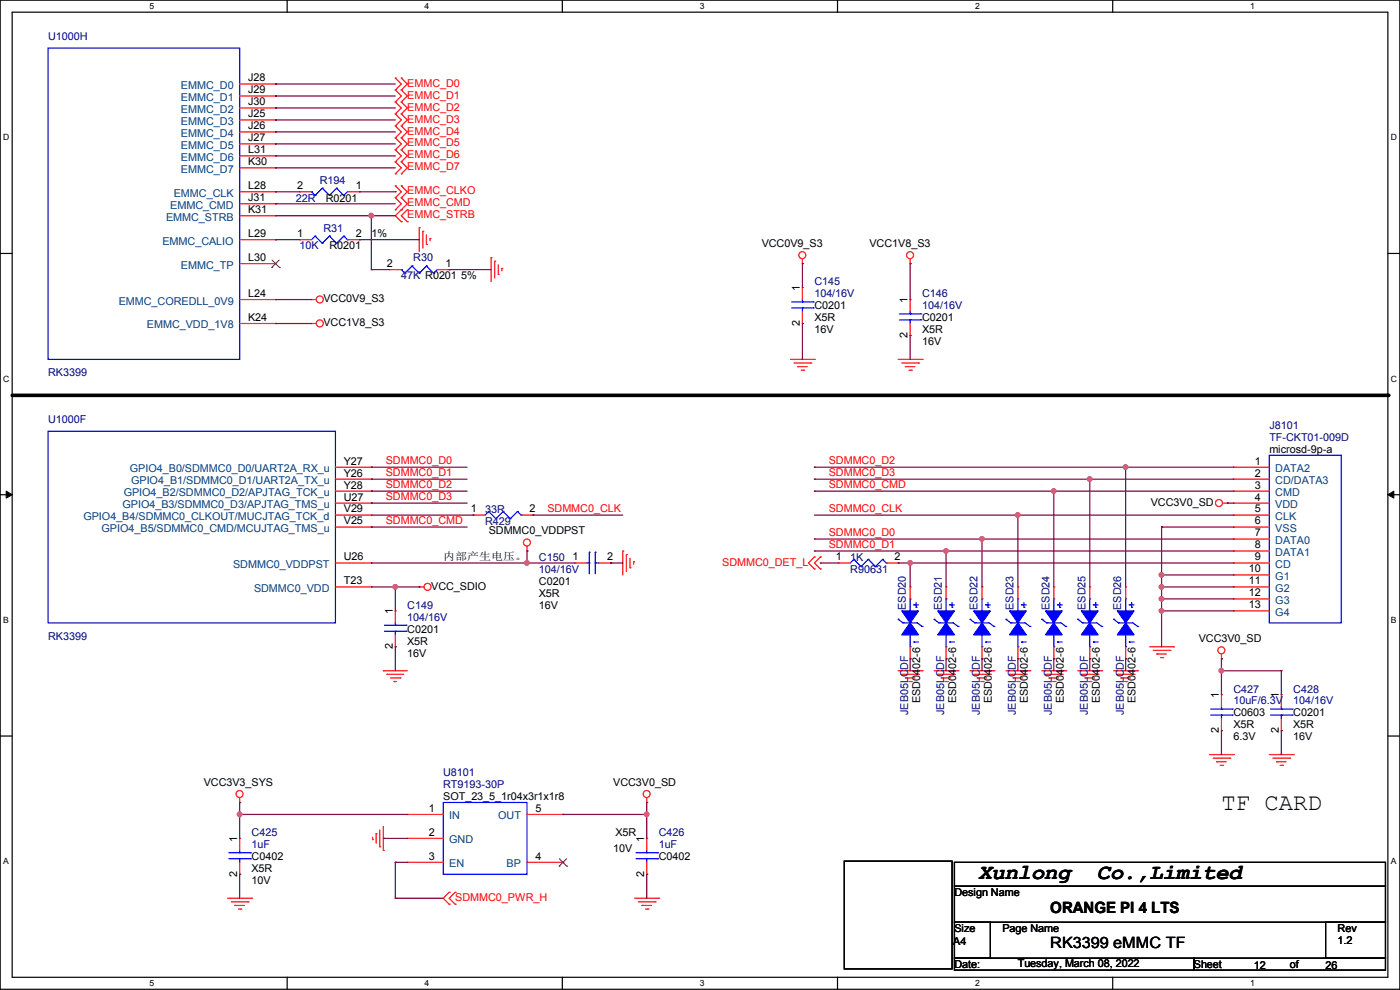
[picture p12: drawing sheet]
<svg xmlns="http://www.w3.org/2000/svg" width="297mm" height="210mm" viewBox="0 0 297 210" stroke-linecap="round" stroke-linejoin="round" font-family="sans-serif">
<g fill="none" stroke="#000" stroke-width=".25">
<path d="M0 0h297v209.8h-297zM2.6 2.6h291.8v204.7h-291.8zM60.9 0v2.6M119.3 0v2.6M177.7 0v2.6M236.1 0v2.6M0 53.8h2.6M294.4 53.8h2.6M0 104.9h2.6M294.4 104.9h2.6M0 156.1h2.6M294.4 156.1h2.6"/>
<path d="M179.1 182.7h22.9v22.8h-22.9zM202.5 182.9h91.4v5.1h-91.4zM202.5 188h91.4v7.6h-91.4zM202.5 195.6h7.6v7.6h-7.6zM281.2 195.6h12.7v7.6h-12.7zM60.9 207.3v2.5M119.3 207.3v2.5M177.7 207.3v2.5M202.5 203.2h50.8v2.6h-50.8zM236.1 207.3v2.5M253.3 203.2h40.6v2.6h-40.6z"/>
</g>
<path d="M1.3 104.2l1.3 .7-1.3 .8zM294.4 104.9l1.3-.7v1.5z" fill="#000"/>
<path d="M1.3 104.2l1.3 .7-1.3 .8zM294.4 104.9l1.3-.7v1.5z" fill="none" stroke="#000" stroke-width=".21"/>
<path d="M2.6 83.9h291.8" fill="none" stroke="#000" stroke-width=".76"/>
<circle cx="294.4" cy="83.9" r=".38" fill="#000"/>
<g fill="none" stroke="#f00" stroke-width=".25">
<path d="M83.9 19.1h.1M83.9 16.6h.1M83.9 16.6l1.2 1.2-1.2 1.3M83.9 19.1l1.2 1.3-1.2 1.2M85.1 19.1h.1M85.1 16.6h.1M85.1 16.6l1.3 1.2-1.3 1.3M85.1 19.1l1.3 1.3-1.3 1.2M83.9 39.4h.1M83.9 21.6h.1M83.9 24.2h.1M83.9 26.7h.1"/>
<path d="M83.9 29.3h.1M83.9 31.8h.1M83.9 34.3h.1M83.9 36.9h.1M83.9 39.4l1.2 1.3-1.2 1.3M83.9 21.6l1.2 1.3-1.2 1.3M83.9 24.2l1.2 1.2-1.2 1.3M83.9 26.7l1.2 1.3-1.2 1.3M83.9 29.3l1.2 1.2-1.2 1.3M83.9 31.8l1.2 1.3-1.2 1.2M83.9 34.3l1.2 1.3-1.2 1.3M85.1 39.4h.1"/>
<path d="M85.1 21.6h.1M85.1 24.2h.1M85.1 26.7h.1M85.1 29.3h.1M85.1 31.8h.1M85.1 34.3h.1M85.1 36.9h.1M85.1 39.4l1.3 1.3-1.3 1.3M85.1 21.6l1.3 1.3-1.3 1.3M85.1 24.2l1.3 1.2-1.3 1.3M85.1 26.7l1.3 1.3-1.3 1.3M85.1 29.3l1.3 1.2-1.3 1.3"/>
<path d="M85.1 31.8l1.3 1.3-1.3 1.2M85.1 34.3l1.3 1.3-1.3 1.3M83.9 44.5h.1M83.9 42h.1M83.9 42l1.2 1.2-1.2 1.3M85.1 44.5h.1M85.1 42h.1M85.1 47h.1M85.1 42l1.3 1.2-2.5 2.6 1.2 1.2M86.4 47h.1M86.4 44.5h.1M86.4 44.5l-1.3 1.3 1.3 1.2"/>
<path d="M88.9 48.3h.1M88.9 48.3v5.1M89.7 49.1h.1M89.7 49.1v3.5M90.5 51.9h.1M90.5 49.8v2.1M91.2 50.6h.1M91.2 50.6v.5M104.2 54.7h.1M104.2 54.7v5M104.9 55.4h.1M104.9 55.4v3.6"/>
<path d="M105.7 58.2h.1M105.7 56.2v2M106.5 56.9h.1M106.5 56.9v.5M170.2 55.9h.1M170.2 54.9v1M193.1 55.9h.1M193.1 54.9v1M66.1 68.6h.1M66.1 63.5h.1M66.1 68.6h1M66.1 63.5h1"/>
<path d="M167.7 76.2h5.1M168.4 77h3.6M169.2 77.8h.1M169.2 77.8h2M170 78.5h.5M170.5 78.5h.1M172 77h.1M172.8 76.2h.1M190.5 76.2h5.1M191.3 77h3.6M192.1 77.8h.1M192.1 77.8h2"/>
<path d="M192.8 78.5h.5M193.3 78.5h.1M194.9 77h.1M195.6 76.2h.1M111.8 116.9h.1M111.8 115.9v1M132.1 116.9h.1M132.1 116.9v5.1M132.9 117.6h.1M132.9 117.6v3.6M133.6 118.4v2M134.4 119.2h.1"/>
<path d="M134.4 119.2v.5M172.8 118.2h.1M172.8 118.2l-1.3 1.2 1.3 1.3M174 118.2h.1M174 118.2l-1.2 1.2 1.2 1.3M259.4 106.7h1M260.4 106.7h.1M88.9 124.5h.1M88.9 124.5h1.1M133.6 120.4h.1M172.8 120.7h.1M174 120.7h.1"/>
<path d="M243.9 137.2h5.1M244.6 138h3.6M245.4 138.7h.1M245.4 138.7h2M246.2 139.5h.5M246.7 139.5h.1M248.2 138h.1M249 137.2h.1M259.1 139.7h.1M259.1 138.7v1M81.3 142.3h.1M81.3 142.3h5.1"/>
<path d="M82.1 143h.1M82.1 143h3.5M82.8 143.8h2.1M83.6 144.6h.1M83.6 144.6h.5M84.9 143.8h.1M190.5 142.3h5.1M191.3 143h3.6M192.1 143.8h.1M192.1 143.8h2M192.8 144.6h.5M193.3 144.6h.1"/>
<path d="M194.9 143h.1M195.6 142.3h.1M198.2 142.3h5M198.9 143h3.6M199.7 143.8h.1M199.7 143.8h2M200.4 144.6h.6M201 144.6h.1M202.5 143h.1M203.2 142.3h.1M205.8 142.3h5.1M206.5 143h3.6"/>
<path d="M207.3 143.8h.1M207.3 143.8h2M208.1 144.6h.5M208.6 144.6h.1M210.1 143h.1M210.9 142.3h.1M213.4 142.3h5.1M214.2 143h3.5M214.9 143.8h.1M214.9 143.8h2.1M215.7 144.6h.5M216.2 144.6h.1"/>
<path d="M217.7 143h.1M218.5 142.3h.1M221 142.3h5.1M221.8 143h3.5M222.5 143.8h.1M222.5 143.8h2.1M223.3 144.6h.5M223.8 144.6h.1M225.3 143h.1M226.1 142.3h.1M228.6 142.3h5.1M229.4 143h3.6"/>
<path d="M230.2 143.8h.1M230.2 143.8h2M230.9 144.6h.5M231.4 144.6h.1M233 143h.1M233.7 142.3h.1M236.3 142.3h5M237 143h3.6M237.8 143.8h.1M237.8 143.8h2M238.5 144.6h.6M239.1 144.6h.1"/>
<path d="M240.6 143h.1M241.3 142.3h.1M50.8 170.2h.1M50.8 169.2v1M79 178.1h.1M79 177.6v.5M79.8 176.8h.1M79.8 176.8v2.1M80.6 179.6h.1M80.6 176.1v3.5M81.3 175.3v5.1M137.2 170.2h.1"/>
<path d="M137.2 169.2v1M256.6 160.1h5.1M257.3 160.8h3.6M258.1 161.6h.1M258.1 161.6h2M258.9 162.3h.5M259.4 162.3h.1M260.9 160.8h.1M261.7 160.1h.1M269.3 160.1h5.1M270 160.8h3.6M270.8 161.6h.1"/>
<path d="M270.8 161.6h2M271.6 162.3h.5M272.1 162.3h.1M273.6 160.8h.1M274.4 160.1h.1M48.3 190.5h5.1M49.1 191.3h3.5M49.8 192.1h.1M49.8 192.1h2.1M50.6 192.8h.5M51.1 192.8h.1M52.6 191.3h.1"/>
<path d="M53.4 190.5h.1M81.3 180.4h.1M95.3 189.3h.1M95.3 191.8h.1M95.3 189.3l-1.3 1.2 1.3 1.3M96.6 191.8h.1M96.6 189.3h.1M96.6 189.3l-1.3 1.2 1.3 1.3M134.7 190.5h5M135.4 191.3h3.6M136.2 192.1h.1M136.2 192.1h2"/>
<path d="M136.9 192.8h.6M137.5 192.8h.1M139 191.3h.1M139.7 190.5h.1"/>
<circle cx="170.2" cy="54.1" r=".74"/>
<circle cx="193.1" cy="54.1" r=".74"/>
<circle cx="67.8" cy="63.5" r=".74"/>
<circle cx="67.8" cy="68.6" r=".74"/>
<circle cx="111.8" cy="115.1" r=".74"/>
<circle cx="258.6" cy="106.7" r=".74"/>
<circle cx="90.7" cy="124.5" r=".74"/>
<circle cx="259.1" cy="137.9" r=".74"/>
<circle cx="50.8" cy="168.4" r=".74"/>
<circle cx="137.2" cy="168.4" r=".74"/>
</g>
<path d="M237 129.6h3.6l-1.8 2.5z" fill-rule="evenodd" fill="#00f"/>
<path d="M237 129.6h3.6l-1.8 2.5zM237.5 129.8h2.6M238.8 127h.1M238.8 127v2.6M240.1 129.8h.1" fill="none" stroke="#00f" stroke-width=".25"/>
<path d="M238.8 132.1l1.8 2.6h-3.6z" fill-rule="evenodd" fill="#00f"/>
<g fill="none" stroke="#00f" stroke-width=".25">
<path d="M10.2 10.2h40.6v66h-40.6zM236.3 131.4h.1M236.3 131.4l1 .7M237.3 132.1h.1M237.3 132.1h3l1 .8M238.8 132.1l1.8 2.6h-3.6zM238.8 137.2h.1M238.8 134.7v2.5M239.6 128.3h.1M239.6 136.2h.1M239.6 128.3h1M239.6 136.2h1"/>
<path d="M240.1 128.8h.1M240.1 127.8v1M241.3 132.9h.1"/>
</g>
<g fill="none" stroke="#f00" stroke-width=".25">
<path d="M50.8 17.8h7.7M58.5 17.8h.1M50.8 20.4h7.7M50.8 22.9h7.7M50.8 25.4h7.7M50.8 28h7.7M50.8 30.5h7.7M50.8 33.1h7.7M50.8 35.6h7.7M58.5 20.4h.1M58.5 22.9h.1M58.5 25.4h.1"/>
<path d="M58.5 28h.1M58.5 30.5h.1M58.5 33.1h.1M58.5 35.6h.1M50.8 45.8h7.7M50.8 40.7h7.7M50.8 43.2h7.7M50.8 50.8h7.7M50.8 55.9h7.7M58.5 45.8h.1M58.5 40.7h.1M58.5 43.2h.1"/>
<path d="M58.5 50.8h.1M58.5 55.9h.1M50.8 68.6h7.7M50.8 63.5h7.7M58.5 68.6h.1M58.5 63.5h.1M238.8 139.7h.1M238.8 124.5h.1M238.8 124.5v2.5M238.8 137.2v2.5"/>
</g>
<path d="M57.7 56.7h.1M57.7 55.2l1.6 1.5M59.2 55.2l-1.5 1.5M59.3 56.7h.1" fill="none" stroke="#804000" stroke-width=".21"/>
<path d="M221.8 129.6h3.5l-1.7 2.5z" fill-rule="evenodd" fill="#00f"/>
<path d="M221.8 129.6h3.5l-1.7 2.5zM222.3 129.8h2.5M223.6 127h.1M223.6 127v2.6M224.8 129.8h.1" fill="none" stroke="#00f" stroke-width=".25"/>
<path d="M223.6 132.1l1.7 2.6h-3.5z" fill-rule="evenodd" fill="#00f"/>
<g fill="none" stroke="#00f" stroke-width=".25">
<path d="M103.7 108.5h.1M103.7 108.5l-.8 .8M103.7 108.5l1.5 1.5M105.2 110h.1M106.7 108.5h.1M106.7 108.5l-1.5 1.5M106.7 108.5l1.5 1.5M108.2 110h.1M109.8 108.5h.1M109.8 108.5l-1.6 1.5M109.8 108.5l.7 .8M110.5 109.3h.1"/>
<path d="M181.1 118.7h.1M181.1 118.7l-.7 .7M181.1 118.7l1.6 1.5M184.2 118.7h.1M184.2 118.7l-1.5 1.5M184.2 118.7l1.5 1.5M187.2 118.7h.1M187.2 118.7l-1.5 1.5M187.2 118.7l.8 .7M188 119.4h.1M182.7 120.2h.1M185.7 120.2h.1"/>
<path d="M221 131.4h.1M221 131.4l1 .7M222 132.1h.1M222 132.1h3.1l1 .8M223.6 132.1l1.7 2.6h-3.5zM223.6 137.2h.1M223.6 134.7v2.5M224.3 128.3h.1M224.3 136.2h.1M224.3 128.3h1M224.3 136.2h1M224.8 128.8h.1"/>
<path d="M224.8 127.8v1M226.1 132.9h.1"/>
</g>
<path d="M100.4 109.3h.1M100.4 109.3h2.5M110.5 109.3h2.6M113.1 109.3h.1M177.8 119.4h.1M177.8 119.4h2.6M188 119.4h2.5M190.5 119.4h.1M223.6 139.7h.1M223.6 124.5h.1M223.6 124.5v2.5M223.6 137.2v2.5" fill="none" stroke="#f00" stroke-width=".25"/>
<path d="M206.5 129.6h3.6l-1.8 2.5z" fill-rule="evenodd" fill="#00f"/>
<path d="M206.5 129.6h3.6l-1.8 2.5zM207.1 129.8h2.5M208.3 127h.1M208.3 127v2.6M209.6 129.8h.1" fill="none" stroke="#00f" stroke-width=".25"/>
<path d="M208.3 132.1l1.8 2.6h-3.6z" fill-rule="evenodd" fill="#00f"/>
<g fill="none" stroke="#00f" stroke-width=".25">
<path d="M68.4 39.9h.1M68.4 39.9l1.5 1.5M68.4 39.9l-1.6 1.5M71.4 39.9h.1M71.4 39.9l1.5 1.5M71.4 39.9l-1.5 1.5M66.1 40.7h.1M66.1 40.7l.7 .7M66.8 41.4h.1M69.9 41.4h.1M72.9 41.4h.1M73.7 40.7l-.8 .7"/>
<path d="M269.3 96.6h15.2v35.5h-15.2zM205.8 131.4h.1M205.8 131.4l1 .7M206.8 132.1h.1M206.8 132.1h3l1.1 .8M208.3 132.1l1.8 2.6h-3.6zM208.3 137.2h.1M208.3 134.7v2.5M209.1 128.3h.1M209.1 136.2h.1M209.1 128.3h1M209.1 136.2h1"/>
<path d="M209.6 128.8h.1M209.6 127.8v1M210.9 132.9h.1M256.8 151.7h4.6M256.8 150.4h4.6M259.1 150.4h.1M259.1 151.7h.1M259.1 149.9v.5M259.1 151.7v.7M261.4 151.7h.1M261.4 150.4h.1M269.5 151.7h4.6"/>
<path d="M269.5 150.4h4.6M271.8 150.4h.1M271.8 151.7h.1M271.8 149.9v.5M271.8 151.7v.7M274.1 151.7h.1M274.1 150.4h.1M134.9 182.2h4.6M134.9 180.9h4.6M137.2 180.9h.1M137.2 182.2h.1M137.2 180.4v.5"/>
<path d="M137.2 182.2v.7M139.5 182.2h.1M139.5 180.9h.1"/>
</g>
<g fill="none" stroke="#f00" stroke-width=".25">
<path d="M63.5 40.7h.1M63.5 40.7h2.6M73.7 40.7h2.5M76.2 40.7h.1M261.7 99.1h.1M261.7 99.1h7.6M261.7 101.6h.1M261.7 104.2h.1M261.7 106.7h.1M261.7 109.3h.1M261.7 111.8h.1M261.7 114.3h.1"/>
<path d="M261.7 116.9h.1M261.7 119.4h.1M261.7 101.6h7.6M261.7 104.2h7.6M261.7 106.7h7.6M261.7 109.3h7.6M261.7 111.8h7.6M261.7 114.3h7.6M261.7 116.9h7.6M261.7 119.4h7.6M208.3 139.7h.1M208.3 124.5h.1"/>
<path d="M208.3 124.5v2.5M208.3 137.2v2.5M261.7 122h.1M261.7 124.5h.1M261.7 127h.1M261.7 129.6h.1M261.7 122h7.6M261.7 124.5h7.6M261.7 127h7.6M261.7 129.6h7.6M259.1 147.4h.1M259.1 155h.1"/>
<path d="M259.1 147.4v2.5M259.1 152.4v2.6M271.8 147.4h.1M271.8 155h.1M271.8 147.4v2.5M271.8 152.4v2.6M137.2 177.8h.1M137.2 177.8v2.6M137.2 185.5h.1M137.2 182.9v2.6"/>
</g>
<path d="M229.4 129.6h3.6l-1.8 2.5z" fill-rule="evenodd" fill="#00f"/>
<path d="M229.4 129.6h3.6l-1.8 2.5zM229.9 129.8h2.6M231.2 127h.1M231.2 127v2.6M232.5 129.8h.1" fill="none" stroke="#00f" stroke-width=".25"/>
<path d="M231.2 132.1l1.8 2.6h-3.6z" fill-rule="evenodd" fill="#00f"/>
<g fill="none" stroke="#00f" stroke-width=".25">
<path d="M228.6 131.4h.1M228.6 131.4l1.1 .7M229.7 132.1h.1M229.7 132.1h3l1 .8M231.2 132.1l1.8 2.6h-3.6zM231.2 137.2h.1M231.2 134.7v2.5M231.9 128.3h.1M231.9 136.2h.1M231.9 128.3h1.1M231.9 136.2h1.1M232.5 128.8h.1"/>
<path d="M232.5 127.8v1M233.7 132.9h.1"/>
</g>
<path d="M231.2 139.7h.1M231.2 124.5h.1M231.2 124.5v2.5M231.2 137.2v2.5" fill="none" stroke="#f00" stroke-width=".25"/>
<path d="M191.3 129.6h3.6l-1.8 2.5z" fill-rule="evenodd" fill="#00f"/>
<path d="M191.3 129.6h3.6l-1.8 2.5zM191.8 129.8h2.6M193.1 127h.1M193.1 127v2.6M194.4 129.8h.1" fill="none" stroke="#00f" stroke-width=".25"/>
<path d="M193.1 132.1l1.8 2.6h-3.6z" fill-rule="evenodd" fill="#00f"/>
<g fill="none" stroke="#00f" stroke-width=".25">
<path d="M85.1 57.2h.1M85.1 57.2l.8 .8M85.9 58h.1M87.4 56.4h.1M87.4 56.4l1.5 1.6M87.4 56.4l-1.5 1.6M88.9 58h.1M90.5 56.4h.1M90.5 56.4l1.5 1.6M90.5 56.4l-1.6 1.6M92 58h.1M92.8 57.2l-.8 .8"/>
<path d="M190.5 131.4h.1M190.5 131.4l1.1 .7M191.6 132.1h.1M191.6 132.1h3l1 .8M193.1 132.1l1.8 2.6h-3.6zM193.1 137.2h.1M193.1 134.7v2.5M193.8 128.3h.1M193.8 136.2h.1M193.8 128.3h1.1M193.8 136.2h1.1M194.4 128.8h.1"/>
<path d="M194.4 127.8v1M195.6 132.9h.1"/>
</g>
<path d="M82.6 57.2h.1M82.6 57.2h2.5M92.8 57.2h2.5M95.3 57.2h.1M193.1 139.7h.1M193.1 124.5h.1M193.1 124.5v2.5M193.1 137.2v2.5" fill="none" stroke="#f00" stroke-width=".25"/>
<path d="M214.2 129.6h3.5l-1.8 2.5z" fill-rule="evenodd" fill="#00f"/>
<path d="M214.2 129.6h3.5l-1.8 2.5zM214.7 129.8h2.5M215.9 127h.1M215.9 127v2.6M217.2 129.8h.1" fill="none" stroke="#00f" stroke-width=".25"/>
<path d="M215.9 132.1l1.8 2.6h-3.5z" fill-rule="evenodd" fill="#00f"/>
<g fill="none" stroke="#00f" stroke-width=".25">
<path d="M213.4 131.4h.1M213.4 131.4l1 .7M214.4 132.1h.1M214.4 132.1h3.1l1 .8M215.9 132.1l1.8 2.6h-3.5zM215.9 137.2h.1M215.9 134.7v2.5M216.7 128.3h.1M216.7 136.2h.1M216.7 128.3h1M216.7 136.2h1M217.2 128.8h.1"/>
<path d="M217.2 127.8v1M218.5 132.9h.1"/>
</g>
<path d="M215.9 139.7h.1M215.9 124.5h.1M215.9 124.5v2.5M215.9 137.2v2.5" fill="none" stroke="#f00" stroke-width=".25"/>
<path d="M198.9 129.6h3.6l-1.8 2.5z" fill-rule="evenodd" fill="#00f"/>
<path d="M198.9 129.6h3.6l-1.8 2.5zM199.4 129.8h2.6M200.7 127h.1M200.7 127v2.6M202 129.8h.1" fill="none" stroke="#00f" stroke-width=".25"/>
<path d="M200.7 132.1l1.8 2.6h-3.6z" fill-rule="evenodd" fill="#00f"/>
<g fill="none" stroke="#00f" stroke-width=".25">
<path d="M66.8 50.1h.1M66.8 50.1l-.7 .7M66.8 50.1l1.6 1.5M68.4 51.6h.1M69.9 50.1h.1M69.9 50.1l-1.5 1.5M69.9 50.1l1.5 1.5M71.4 51.6h.1M72.9 50.1h.1M72.9 50.1l-1.5 1.5M72.9 50.1l.8 .7M73.7 50.8h.1"/>
<path d="M167.9 65.3h4.6M167.9 64.1h4.6M170.2 64.1h.1M170.2 65.3h.1M170.2 63.5v.6M170.2 65.3v.8M172.5 65.3h.1M172.5 64.1h.1M190.8 67.9h4.6M190.8 66.6h4.6M193.1 66.6h.1M193.1 67.9h.1"/>
<path d="M193.1 66.1v.5M193.1 67.9v.7M195.4 67.9h.1M195.4 66.6h.1M10.2 91.5h61v40.6h-61zM124.5 119.4h.5M125 119.4h.1M125 117.1h.1M125 117.1v4.6M126.3 117.1h.1M126.3 119.4h.1M126.3 119.4h.7"/>
<path d="M126.3 117.1v4.6M81.6 133.9h4.5M81.6 132.6h4.5M83.9 132.6h.1M83.9 133.9h.1M83.9 132.1v.5M83.9 133.9v.8M86.1 133.9h.1M86.1 132.6h.1M198.2 131.4h.1M198.2 131.4l1 .7M199.2 132.1h.1"/>
<path d="M199.2 132.1h3l1 .8M200.7 132.1l1.8 2.6h-3.6zM200.7 137.2h.1M200.7 134.7v2.5M201.5 128.3h.1M201.5 136.2h.1M201.5 128.3h1M201.5 136.2h1M202 128.8h.1M202 127.8v1M203.2 132.9h.1M94 170.2h17.8v15.3h-17.8z"/>
<path d="M48.6 182.2h4.5M48.6 180.9h4.5M50.8 180.9h.1M50.8 182.2h.1M50.8 180.4v.5M50.8 182.2v.7M53.1 182.2h.1M53.1 180.9h.1"/>
</g>
<g fill="none" stroke="#f00" stroke-width=".25">
<path d="M63.5 50.8h.1M63.5 50.8h2.6M73.7 50.8h2.5M76.2 50.8h.1M170.2 61h.1M170.2 68.6h.1M170.2 61v2.5M170.2 66.1v2.5M193.1 63.5h.1M193.1 71.2h.1M193.1 63.5v2.6M193.1 68.6v2.6"/>
<path d="M71.2 99.1h7.6M78.8 99.1h.1M71.2 101.6h7.6M71.2 104.2h7.6M71.2 106.7h7.6M71.2 109.3h7.6M71.2 111.8h7.6M71.2 119.4h7.6M78.8 101.6h.1M78.8 104.2h.1M78.8 106.7h.1M78.8 109.3h.1"/>
<path d="M78.8 111.8h.1M78.8 119.4h.1M122 119.4h.1M122 119.4h2.5M127 119.4h2.6M129.6 119.4h.1M71.2 124.5h7.6M78.8 124.5h.1M83.9 129.6h.1M83.9 137.2h.1M83.9 129.6v2.5M83.9 134.7v2.5"/>
<path d="M200.7 139.7h.1M200.7 124.5h.1M200.7 124.5v2.5M200.7 137.2v2.5M50.8 177.8h.1M50.8 177.8v2.6M86.4 172.8h.1M86.4 177.8h.1M86.4 172.8h7.6M86.4 177.8h7.6M111.8 172.8h7.6M119.4 172.8h.1"/>
<path d="M50.8 185.5h.1M50.8 182.9v2.6M86.4 182.9h.1M86.4 182.9h7.6M111.8 182.9h7.6M119.4 182.9h.1"/>
</g>
<path d="M118.6 183.7h.1M118.7 182.2l1.5 1.5M120.2 182.2l-1.6 1.5M120.2 183.7h.1" fill="none" stroke="#804000" stroke-width=".21"/>
<g fill="none" stroke="#800040" stroke-width=".25">
<path d="M58.5 17.8h.1M58.5 17.8h25.4M58.5 35.6h.1M58.5 33.1h.1M58.5 30.5h.1M58.5 28h.1M58.5 25.4h.1M58.5 22.9h.1M58.5 20.4h.1M58.5 35.6h25.4M58.5 33.1h25.4M58.5 30.5h25.4"/>
<path d="M58.5 28h25.4M58.5 25.4h25.4M58.5 22.9h25.4M58.5 20.4h25.4M58.5 43.2h.1M58.5 50.8h.1M58.5 43.2h25.4M58.5 50.8h5M76.2 50.8h.1M76.2 50.8h12.7M170.2 55.9h.1M170.2 55.9v5.1"/>
<path d="M193.1 55.9h.1M193.1 55.9v7.6M58.5 63.5h.1M58.5 68.6h.1M58.5 63.5h7.6M58.5 68.6h7.6M170.2 68.6h.1M170.2 68.6v7.6M193.1 71.2h.1M193.1 71.2v5M78.8 99.1h.1M78.8 99.1h20.3"/>
<path d="M78.8 111.8h.1M78.8 101.6h.1M78.8 111.8h20.3M78.8 101.6h20.3M78.8 109.3h21.6M78.8 119.4h33M100.4 109.3h.1M111.8 119.4h.1M78.8 124.5h5.1M83.9 137.2h.1M83.9 124.5h.1M83.9 137.2v5.1"/>
</g>
<circle cx="83.8" cy="124.5" r=".49" fill="#f0f"/>
<circle cx="83.8" cy="124.5" r=".49" fill="none" stroke="#f0f" stroke-width=".25"/>
<path d="M58.5 45.8h20.3M78.8 45.8h.1" fill="none" stroke="#800040" stroke-width=".25"/>
<circle cx="78.8" cy="45.7" r=".49" fill="#f0f"/>
<circle cx="78.8" cy="45.7" r=".49" fill="none" stroke="#f0f" stroke-width=".25"/>
<path d="M78.8 104.2h.1M78.8 106.7h.1M78.8 104.2h20.3M78.8 106.7h20.3M111.8 116.9h.1M111.8 119.4h.1M111.8 116.9v2.5M111.8 119.4h10.2" fill="none" stroke="#800040" stroke-width=".25"/>
<circle cx="111.8" cy="119.4" r=".49" fill="#f0f"/>
<circle cx="111.8" cy="119.4" r=".49" fill="none" stroke="#f0f" stroke-width=".25"/>
<g fill="none" stroke="#800040" stroke-width=".25">
<path d="M78.8 57.2h.1M78.8 45.8h.1M78.8 57.2h3.8M78.8 45.8v11.4M78.8 45.8h5.1M95.3 57.2h.1M95.3 57.2h8.9M129.6 119.4h.1M129.6 119.4h2.5M83.9 124.5h.1M83.9 124.5v5.1M83.9 124.5h5"/>
<path d="M88.9 124.5h.1M50.8 172.8h.1M50.8 172.8v5M50.8 172.8h35.6M83.9 182.9h.1M83.9 190.5h.1M83.9 182.9v7.6M83.9 182.9h2.5M83.9 190.5h10.1"/>
</g>
<circle cx="50.8" cy="172.7" r=".49" fill="#f0f"/>
<circle cx="50.8" cy="172.7" r=".49" fill="none" stroke="#f0f" stroke-width=".25"/>
<path d="M81.3 177.8h.1M81.3 177.8h5.1M119.4 172.8h.1M119.4 172.8h17.8M137.2 172.8h.1M137.2 170.2h.1M137.2 170.2v7.6M50.8 185.5h.1M50.8 185.5v5M137.2 185.5h.1M137.2 185.5v5" fill="none" stroke="#800040" stroke-width=".25"/>
<circle cx="137.2" cy="172.7" r=".49" fill="#f0f"/>
<circle cx="137.2" cy="172.7" r=".49" fill="none" stroke="#f0f" stroke-width=".25"/>
<path d="M223.6 104.2h.1M223.6 104.2v20.3M50.8 170.2h.1M50.8 170.2v2.6" fill="none" stroke="#800040" stroke-width=".25"/>
<circle cx="223.5" cy="104.2" r=".49" fill="#f0f"/>
<circle cx="223.5" cy="104.2" r=".49" fill="none" stroke="#f0f" stroke-width=".25"/>
<path d="M223.6 104.2h.1M223.6 104.2h38.1M259.1 139.7h.1M259.1 139.7v7.7M259.1 142.3h.1M259.1 155h.1M259.1 155v5.1M259.1 142.3h12.7M271.8 155h.1M271.8 155v5.1" fill="none" stroke="#800040" stroke-width=".25"/>
<circle cx="259.1" cy="142.3" r=".49" fill="#f0f"/>
<circle cx="259.1" cy="142.3" r=".49" fill="none" stroke="#f0f" stroke-width=".25"/>
<path d="M246.4 129.6h.1M246.4 129.6v7.6M271.8 142.3h.1M271.8 142.3v5.1" fill="none" stroke="#800040" stroke-width=".25"/>
<circle cx="246.4" cy="129.6" r=".49" fill="#f0f"/>
<circle cx="246.4" cy="129.6" r=".49" fill="none" stroke="#f0f" stroke-width=".25"/>
<path d="M246.4 129.6h.1M246.4 124.5h.1M246.4 129.6h15.3M246.4 124.5h15.3" fill="none" stroke="#800040" stroke-width=".25"/>
<circle cx="246.4" cy="124.5" r=".49" fill="#f0f"/>
<circle cx="246.4" cy="124.5" r=".49" fill="none" stroke="#f0f" stroke-width=".25"/>
<path d="M246.4 127h.1M246.4 127v2.6M246.4 127h15.3" fill="none" stroke="#800040" stroke-width=".25"/>
<circle cx="246.4" cy="127" r=".49" fill="#f0f"/>
<circle cx="246.4" cy="127" r=".49" fill="none" stroke="#f0f" stroke-width=".25"/>
<path d="M238.8 99.1h.1M238.8 99.1h22.9M193.1 119.4h.1M193.1 119.4h68.6M246.4 122h.1M246.4 122h15.3" fill="none" stroke="#800040" stroke-width=".25"/>
<circle cx="193.1" cy="119.4" r=".49" fill="#f0f"/>
<circle cx="193.1" cy="119.4" r=".49" fill="none" stroke="#f0f" stroke-width=".25"/>
<path d="M208.3 114.3h.1M208.3 114.3h53.4" fill="none" stroke="#800040" stroke-width=".25"/>
<circle cx="208.3" cy="114.3" r=".49" fill="#f0f"/>
<circle cx="208.3" cy="114.3" r=".49" fill="none" stroke="#f0f" stroke-width=".25"/>
<path d="M172.8 99.1h.1M172.8 99.1h66M172.8 104.2h.1M172.8 114.3h.1M172.8 104.2h50.8M172.8 114.3h35.5M200.7 116.9h.1M200.7 116.9h61M246.4 111.8h.1M246.4 111.8h15.3M246.4 122h.1M246.4 122v2.5" fill="none" stroke="#800040" stroke-width=".25"/>
<circle cx="200.7" cy="116.9" r=".49" fill="#f0f"/>
<circle cx="200.7" cy="116.9" r=".49" fill="none" stroke="#f0f" stroke-width=".25"/>
<path d="M231.2 101.6h.1M231.2 101.6h30.5M246.4 111.8h.1M246.4 111.8v10.2M260.4 106.7h.1M260.4 106.7h1.3M246.4 124.5h.1M246.4 124.5v2.5" fill="none" stroke="#800040" stroke-width=".25"/>
<circle cx="246.4" cy="121.9" r=".49" fill="#f0f"/>
<circle cx="246.4" cy="121.9" r=".49" fill="none" stroke="#f0f" stroke-width=".25"/>
<path d="M215.9 109.3h.1M215.9 109.3h45.8" fill="none" stroke="#800040" stroke-width=".25"/>
<circle cx="215.9" cy="109.2" r=".49" fill="#f0f"/>
<circle cx="215.9" cy="109.2" r=".49" fill="none" stroke="#f0f" stroke-width=".25"/>
<g fill="none" stroke="#800040" stroke-width=".25">
<path d="M238.8 99.1h.1M238.8 99.1v25.4M172.8 116.9h.1M172.8 101.6h.1M172.8 116.9h27.9M172.8 101.6h58.4M172.8 109.3h43.1M215.9 109.3h.1M193.1 139.7h.1M193.1 139.7v2.6M200.7 139.7h.1M200.7 139.7v2.6"/>
<path d="M208.3 139.7h.1M208.3 139.7v2.6M215.9 139.7h.1M215.9 139.7v2.6M223.6 139.7h.1M223.6 139.7v2.6M231.2 139.7h.1M231.2 139.7v2.6M238.8 139.7h.1M238.8 139.7v2.6"/>
</g>
<circle cx="238.8" cy="99.1" r=".49" fill="#f0f"/>
<circle cx="238.8" cy="99.1" r=".49" fill="none" stroke="#f0f" stroke-width=".25"/>
<path d="M231.2 101.6h.1M231.2 101.6v22.9" fill="none" stroke="#800040" stroke-width=".25"/>
<circle cx="231.2" cy="101.6" r=".49" fill="#f0f"/>
<circle cx="231.2" cy="101.6" r=".49" fill="none" stroke="#f0f" stroke-width=".25"/>
<g fill="none" stroke="#800040" stroke-width=".25">
<path d="M58.5 40.7h.1M58.5 40.7h5M76.2 40.7h7.7M83.9 40.7h.1M113.1 109.3h.1M113.1 109.3h19M174 119.4h.1M174 119.4h3.8M190.5 119.4h.1M190.5 119.4h2.6M193.1 119.4h.1M193.1 119.4v5.1"/>
<path d="M200.7 116.9h.1M200.7 116.9v7.6M208.3 114.3h.1M208.3 114.3v10.2M215.9 109.3h.1M215.9 109.3v15.2"/>
</g>
<circle cx="83.8" cy="124.5" r=".49" fill="#f0f"/>
<circle cx="83.8" cy="124.5" r=".49" fill="none" stroke="#f0f" stroke-width=".25"/>
<circle cx="78.8" cy="45.7" r=".49" fill="#f0f"/>
<circle cx="78.8" cy="45.7" r=".49" fill="none" stroke="#f0f" stroke-width=".25"/>
<circle cx="111.8" cy="119.4" r=".49" fill="#f0f"/>
<circle cx="111.8" cy="119.4" r=".49" fill="none" stroke="#f0f" stroke-width=".25"/>
<circle cx="50.8" cy="172.7" r=".49" fill="#f0f"/>
<circle cx="50.8" cy="172.7" r=".49" fill="none" stroke="#f0f" stroke-width=".25"/>
<circle cx="137.2" cy="172.7" r=".49" fill="#f0f"/>
<circle cx="137.2" cy="172.7" r=".49" fill="none" stroke="#f0f" stroke-width=".25"/>
<circle cx="223.5" cy="104.2" r=".49" fill="#f0f"/>
<circle cx="223.5" cy="104.2" r=".49" fill="none" stroke="#f0f" stroke-width=".25"/>
<circle cx="259.1" cy="142.3" r=".49" fill="#f0f"/>
<circle cx="259.1" cy="142.3" r=".49" fill="none" stroke="#f0f" stroke-width=".25"/>
<circle cx="246.4" cy="129.6" r=".49" fill="#f0f"/>
<circle cx="246.4" cy="129.6" r=".49" fill="none" stroke="#f0f" stroke-width=".25"/>
<circle cx="246.4" cy="124.5" r=".49" fill="#f0f"/>
<circle cx="246.4" cy="124.5" r=".49" fill="none" stroke="#f0f" stroke-width=".25"/>
<circle cx="246.4" cy="127" r=".49" fill="#f0f"/>
<circle cx="246.4" cy="127" r=".49" fill="none" stroke="#f0f" stroke-width=".25"/>
<circle cx="193.1" cy="119.4" r=".49" fill="#f0f"/>
<circle cx="193.1" cy="119.4" r=".49" fill="none" stroke="#f0f" stroke-width=".25"/>
<circle cx="208.3" cy="114.3" r=".49" fill="#f0f"/>
<circle cx="208.3" cy="114.3" r=".49" fill="none" stroke="#f0f" stroke-width=".25"/>
<circle cx="200.7" cy="116.9" r=".49" fill="#f0f"/>
<circle cx="200.7" cy="116.9" r=".49" fill="none" stroke="#f0f" stroke-width=".25"/>
<circle cx="246.4" cy="121.9" r=".49" fill="#f0f"/>
<circle cx="246.4" cy="121.9" r=".49" fill="none" stroke="#f0f" stroke-width=".25"/>
<circle cx="215.9" cy="109.2" r=".49" fill="#f0f"/>
<circle cx="215.9" cy="109.2" r=".49" fill="none" stroke="#f0f" stroke-width=".25"/>
<circle cx="238.8" cy="99.1" r=".49" fill="#f0f"/>
<circle cx="238.8" cy="99.1" r=".49" fill="none" stroke="#f0f" stroke-width=".25"/>
<circle cx="231.2" cy="101.6" r=".49" fill="#f0f"/>
<circle cx="231.2" cy="101.6" r=".49" fill="none" stroke="#f0f" stroke-width=".25"/>
<text font-size="5.1" x="259.1" y="171.7">TF CARD</text>
<g font-size="4.6">
<text x="207.6" y="186.5">Xunlong</text>
<text x="232.7" y="186.5">Co.,Limited</text>
</g>
<g font-size="3.3">
<text x="222.8" y="193.6">ORANGE PI 4 LTS</text>
<text x="222.8" y="201.1">RK3399 eMMC TF</text>
</g>
<g font-size="2.3" fill="#000080">
<text x="10.2" y="8.5">U1000H</text>
<text x="67.9" y="38.9">R194</text>
<text x="62.8" y="42.8">22R</text>
<text x="63.5" y="52.9">10K</text>
<text x="68.6" y="49.1">R31</text>
<text x="85.1" y="59.3">47K R0201</text>
<text x="87.7" y="55.5">R30</text>
<text x="172.8" y="60.5">C145</text>
<text x="172.8" y="63.1">104/16V</text>
<text x="195.6" y="63.1">C146</text>
<text x="195.6" y="65.6">104/16V</text>
<text x="10.2" y="79.8">RK3399</text>
<text x="10.2" y="89.7">U1000F</text>
<text x="269.3" y="91">J8101</text>
<text x="269.3" y="93.6">TF-CKT01-009D</text>
<text x="102.9" y="111.3">R429</text>
<text x="102.9" y="108.8">33R</text>
<text x="114.3" y="119">C150</text>
<text x="180.4" y="119">1K</text>
<text x="114.3" y="121.5">104/16V</text>
<text x="180.4" y="121.5">R90631</text>
<text x="86.4" y="129.1">C149</text>
<text x="86.4" y="131.7">104/16V</text>
<text x="192.2" y="129.3" transform="rotate(-90 192.2 129.3)">ESD20</text>
<text x="199.8" y="129.3" transform="rotate(-90 199.8 129.3)">ESD21</text>
<text x="207.4" y="129.3" transform="rotate(-90 207.4 129.3)">ESD22</text>
<text x="215" y="129.3" transform="rotate(-90 215 129.3)">ESD23</text>
<text x="222.6" y="129.3" transform="rotate(-90 222.6 129.3)">ESD24</text>
<text x="230.3" y="129.3" transform="rotate(-90 230.3 129.3)">ESD25</text>
<text x="237.9" y="129.3" transform="rotate(-90 237.9 129.3)">ESD26</text>
<text x="10.2" y="135.7">RK3399</text>
<text x="192.7" y="143.7" transform="rotate(-90 192.7 143.7)">C</text>
<text x="192.7" y="142" transform="rotate(-90 192.7 142)">DF</text>
<text x="200.3" y="143.7" transform="rotate(-90 200.3 143.7)">C</text>
<text x="200.3" y="142" transform="rotate(-90 200.3 142)">DF</text>
<text x="207.9" y="143.7" transform="rotate(-90 207.9 143.7)">C</text>
<text x="207.9" y="142" transform="rotate(-90 207.9 142)">DF</text>
<text x="215.5" y="143.7" transform="rotate(-90 215.5 143.7)">C</text>
<text x="215.5" y="142" transform="rotate(-90 215.5 142)">DF</text>
<text x="223.1" y="143.7" transform="rotate(-90 223.1 143.7)">C</text>
<text x="223.1" y="142" transform="rotate(-90 223.1 142)">DF</text>
<text x="230.8" y="143.7" transform="rotate(-90 230.8 143.7)">C</text>
<text x="230.8" y="142" transform="rotate(-90 230.8 142)">DF</text>
<text x="238.4" y="143.7" transform="rotate(-90 238.4 143.7)">C</text>
<text x="238.4" y="142" transform="rotate(-90 238.4 142)">DF</text>
<text x="261.7" y="146.9">C427</text>
<text x="261.7" y="149.4">10uF/6.3V</text>
<text x="274.4" y="146.9">C428</text>
<text x="274.4" y="149.4">104/16V</text>
<text x="192.7" y="151.7" transform="rotate(-90 192.7 151.7)">JEB05L</text>
<text x="200.3" y="151.7" transform="rotate(-90 200.3 151.7)">JEB05L</text>
<text x="207.9" y="151.7" transform="rotate(-90 207.9 151.7)">JEB05L</text>
<text x="215.5" y="151.7" transform="rotate(-90 215.5 151.7)">JEB05L</text>
<text x="223.1" y="151.7" transform="rotate(-90 223.1 151.7)">JEB05L</text>
<text x="230.8" y="151.7" transform="rotate(-90 230.8 151.7)">JEB05L</text>
<text x="238.4" y="151.7" transform="rotate(-90 238.4 151.7)">JEB05L</text>
<text x="94" y="164.7">U8101</text>
<text x="94" y="167.2">RT9193-30P</text>
<text x="53.4" y="177.4">C425</text>
<text x="53.4" y="179.9">1uF</text>
<text x="139.7" y="177.4">C426</text>
<text x="139.7" y="179.9">1uF</text>
</g>
<g font-size="2.3">
<text x="52.6" y="17.3">J28</text>
<text x="52.6" y="19.8">J29</text>
<text x="52.6" y="22.4">J30</text>
<text x="52.6" y="24.9">J25</text>
<text x="52.6" y="27.4">J26</text>
<text x="52.6" y="30">J27</text>
<text x="52.6" y="32.5">L31</text>
<text x="52.6" y="35.1">K30</text>
<text x="52.6" y="40.1">L28</text>
<text x="63" y="40.1">2</text>
<text x="75.5" y="40.1">1</text>
<text x="52.6" y="45.2">K31</text>
<text x="52.6" y="42.7">J31</text>
<text x="69.1" y="42.8">R0201</text>
<text x="52.6" y="50.3">L29</text>
<text x="63" y="50.3">1</text>
<text x="69.9" y="52.9">R0201</text>
<text x="75.5" y="50.3">2</text>
<text x="78.8" y="50.4">1%</text>
<text x="161.6" y="52.4">VCC0V9_S3</text>
<text x="184.4" y="52.4">VCC1V8_S3</text>
<text x="52.6" y="55.4">L30</text>
<text x="82.1" y="56.6">2</text>
<text x="94.5" y="56.6">1</text>
<text x="97.8" y="59.3">5%</text>
<text x="52.6" y="63">L24</text>
<text x="68.6" y="64.1">VCC0V9_S3</text>
<text x="169.7" y="61.8" transform="rotate(-90 169.7 61.8)">1</text>
<text x="172.8" y="65.6">C0201</text>
<text x="192.5" y="64.3" transform="rotate(-90 192.5 64.3)">1</text>
<text x="52.6" y="68.1">K24</text>
<text x="68.6" y="69.2">VCC1V8_S3</text>
<text x="169.7" y="69.1" transform="rotate(-90 169.7 69.1)">2</text>
<text x="172.8" y="68.2">X5R</text>
<text x="172.8" y="70.7">16V</text>
<text x="192.5" y="71.7" transform="rotate(-90 192.5 71.7)">2</text>
<text x="195.6" y="68.2">C0201</text>
<text x="195.6" y="70.7">X5R</text>
<text x="195.6" y="73.2">16V</text>
<text x="72.9" y="98.6">Y27</text>
<text x="72.9" y="101.1">Y26</text>
<text x="266.2" y="101.1">2</text>
<text x="266.2" y="98.6">1</text>
<text x="269.3" y="96.1">microsd-9p-a</text>
<text x="72.9" y="103.6">Y28</text>
<text x="72.9" y="106.2">U27</text>
<text x="244.1" y="107.3">VCC3V0_SD</text>
<text x="266.2" y="103.6">3</text>
<text x="266.2" y="106.2">4</text>
<text x="72.9" y="108.7">V29</text>
<text x="72.9" y="111.3">V25</text>
<text x="99.9" y="108.7">1</text>
<text x="103.7" y="113.4">SDMMC0_VDDPST</text>
<text x="112.3" y="108.7">2</text>
<text x="266.2" y="108.7">5</text>
<text x="266.2" y="111.3">6</text>
<text x="266.2" y="113.8">7</text>
<text x="72.9" y="118.9">U26</text>
<text x="94" y="118.7">内部产生电压。</text>
<text x="121.5" y="118.9">1</text>
<text x="128.8" y="118.9">2</text>
<text x="177.3" y="118.9">1</text>
<text x="189.8" y="118.9">2</text>
<text x="266.2" y="116.3">8</text>
<text x="266.2" y="118.9">9</text>
<text x="72.9" y="124">T23</text>
<text x="91.5" y="125.1">VCC_SDIO</text>
<text x="114.3" y="124">C0201</text>
<text x="265" y="121.4">10</text>
<text x="265" y="124">11</text>
<text x="83.3" y="130.3" transform="rotate(-90 83.3 130.3)">1</text>
<text x="114.3" y="126.6">X5R</text>
<text x="114.3" y="129.1">16V</text>
<text x="265" y="126.5">12</text>
<text x="265" y="129">13</text>
<text x="83.3" y="137.7" transform="rotate(-90 83.3 137.7)">2</text>
<text x="86.4" y="134.2">C0201</text>
<text x="86.4" y="136.7">X5R</text>
<text x="254.3" y="136.2">VCC3V0_SD</text>
<text x="86.4" y="139.3">16V</text>
<text x="195.2" y="141.9" transform="rotate(-90 195.2 141.9)">02-6</text>
<text x="202.8" y="141.9" transform="rotate(-90 202.8 141.9)">02-6</text>
<text x="210.4" y="141.9" transform="rotate(-90 210.4 141.9)">02-6</text>
<text x="218.1" y="141.9" transform="rotate(-90 218.1 141.9)">02-6</text>
<text x="225.7" y="141.9" transform="rotate(-90 225.7 141.9)">02-6</text>
<text x="233.3" y="141.9" transform="rotate(-90 233.3 141.9)">02-6</text>
<text x="240.9" y="141.9" transform="rotate(-90 240.9 141.9)">02-6</text>
<text x="195.2" y="149.1" transform="rotate(-90 195.2 149.1)">ESD04</text>
<text x="202.8" y="149.1" transform="rotate(-90 202.8 149.1)">ESD04</text>
<text x="210.4" y="149.1" transform="rotate(-90 210.4 149.1)">ESD04</text>
<text x="218.1" y="149.1" transform="rotate(-90 218.1 149.1)">ESD04</text>
<text x="225.7" y="149.1" transform="rotate(-90 225.7 149.1)">ESD04</text>
<text x="233.3" y="149.1" transform="rotate(-90 233.3 149.1)">ESD04</text>
<text x="240.9" y="149.1" transform="rotate(-90 240.9 149.1)">ESD04</text>
<text x="258.6" y="148.1" transform="rotate(-90 258.6 148.1)">1</text>
<text x="271.3" y="148.1" transform="rotate(-90 271.3 148.1)">1</text>
<text x="258.6" y="155.5" transform="rotate(-90 258.6 155.5)">2</text>
<text x="261.7" y="152">C0603</text>
<text x="261.7" y="154.5">X5R</text>
<text x="271.3" y="155.5" transform="rotate(-90 271.3 155.5)">2</text>
<text x="274.4" y="152">C0201</text>
<text x="274.4" y="154.5">X5R</text>
<text x="261.7" y="157.1">6.3V</text>
<text x="274.4" y="157.1">16V</text>
<text x="43.2" y="166.7">VCC3V3_SYS</text>
<text x="130.1" y="166.7">VCC3V0_SD</text>
<text x="91" y="172.2">1</text>
<text x="94" y="169.8">SOT_23_5_1r04x3r1x1r8</text>
<text x="113.6" y="172.2">5</text>
<text x="50.3" y="178.6" transform="rotate(-90 50.3 178.6)">1</text>
<text x="91" y="177.3">2</text>
<text x="130.6" y="177.4">X5R</text>
<text x="136.7" y="178.6" transform="rotate(-90 136.7 178.6)">1</text>
<text x="50.3" y="186" transform="rotate(-90 50.3 186)">2</text>
<text x="53.4" y="182.5">C0402</text>
<text x="53.4" y="185">X5R</text>
<text x="91" y="182.4">3</text>
<text x="113.6" y="182.4">4</text>
<text x="130.1" y="180.7">10V</text>
<text x="136.7" y="186" transform="rotate(-90 136.7 186)">2</text>
<text x="139.7" y="182.5">C0402</text>
<text x="53.4" y="187.5">10V</text>
<text x="202.5" y="190.1">Design Name</text>
<text x="202.5" y="197.7">Size</text>
<text x="212.6" y="197.7">Page Name</text>
<text x="283.8" y="197.7">Rev</text>
<text x="202.2" y="200.5">A4</text>
<text x="283.8" y="200.2">1.2</text>
<text x="202.5" y="205.3">Date:</text>
<text x="215.9" y="205.1">Tuesday, March 08, 2022</text>
<text x="253.3" y="205.3">Sheet</text>
<text x="266" y="205.6">12</text>
<text x="273.6" y="205.3">of</text>
<text x="281.2" y="205.6">26</text>
</g>
<g font-size="2.3" fill="#004080">
<text x="38.4" y="18.9">EMMC_D0</text>
<text x="38.4" y="21.4">EMMC_D1</text>
<text x="38.4" y="24">EMMC_D2</text>
<text x="38.4" y="26.5">EMMC_D3</text>
<text x="38.4" y="29">EMMC_D4</text>
<text x="38.4" y="31.6">EMMC_D5</text>
<text x="38.4" y="34.1">EMMC_D6</text>
<text x="36.9" y="41.7">EMMC_CLK</text>
<text x="38.4" y="36.7">EMMC_D7</text>
<text x="35.2" y="46.8">EMMC_STRB</text>
<text x="36.1" y="44.3">EMMC_CMD</text>
<text x="34.5" y="51.9">EMMC_CALIO</text>
<text x="38.4" y="57">EMMC_TP</text>
<text x="25.2" y="64.6">EMMC_COREDLL_0V9</text>
<text x="31.2" y="69.7">EMMC_VDD_1V8</text>
<text x="27.6" y="100.2">GPIO4_B0/SDMMC0_D0/UART2A_RX_u</text>
<text x="270.6" y="100.2">DATA2</text>
<text x="26" y="107.8">GPIO4_B3/SDMMC0_D3/APJTAG_TMS_u</text>
<text x="26.2" y="105.2">GPIO4_B2/SDMMC0_D2/APJTAG_TCK_u</text>
<text x="27.8" y="102.7">GPIO4_B1/SDMMC0_D1/UART2A_TX_u</text>
<text x="270.6" y="102.7">CD/DATA3</text>
<text x="270.6" y="105.2">CMD</text>
<text x="270.6" y="107.8">VDD</text>
<text x="17.7" y="110.3">GPIO4_B4/SDMMC0_CLKOUT/MUCJTAG_TCK_d</text>
<text x="21.5" y="112.9">GPIO4_B5/SDMMC0_CMD/MCUJTAG_TMS_u</text>
<text x="270.6" y="110.3">CLK</text>
<text x="270.6" y="112.9">VSS</text>
<text x="270.6" y="115.4">DATA0</text>
<text x="270.6" y="117.9">DATA1</text>
<text x="49.4" y="120.5">SDMMC0_VDDPST</text>
<text x="53.9" y="125.6">SDMMC0_VDD</text>
<text x="270.6" y="120.5">CD</text>
<text x="270.6" y="123">G1</text>
<text x="270.6" y="125.6">G2</text>
<text x="270.6" y="128.1">G3</text>
<text x="270.6" y="130.6">G4</text>
<text x="95.3" y="173.8">IN</text>
<text x="105.7" y="173.8">OUT</text>
<text x="95.3" y="178.9">GND</text>
<text x="95.3" y="184">EN</text>
<text x="107.5" y="184">BP</text>
</g>
<g font-size="2.3" fill="#f00">
<text x="86.4" y="18.4">EMMC_D0</text>
<text x="86.4" y="20.9">EMMC_D1</text>
<text x="86.4" y="23.5">EMMC_D2</text>
<text x="86.4" y="26">EMMC_D3</text>
<text x="86.4" y="28.5">EMMC_D4</text>
<text x="86.4" y="31.1">EMMC_D5</text>
<text x="86.4" y="33.6">EMMC_D6</text>
<text x="86.4" y="41.2">EMMC_CLKO</text>
<text x="86.4" y="36.2">EMMC_D7</text>
<text x="86.4" y="43.8">EMMC_CMD</text>
<text x="86.4" y="46.3">EMMC_STRB</text>
<text x="81.8" y="100.9">SDMMC0_D1</text>
<text x="81.8" y="98.4">SDMMC0_D0</text>
<text x="175.8" y="98.4">SDMMC0_D2</text>
<text x="175.8" y="100.9">SDMMC0_D3</text>
<text x="81.8" y="103.5">SDMMC0_D2</text>
<text x="81.8" y="106">SDMMC0_D3</text>
<text x="175.8" y="103.5">SDMMC0_CMD</text>
<text x="81.8" y="111.1">SDMMC0_CMD</text>
<text x="116.1" y="108.5">SDMMC0_CLK</text>
<text x="175.8" y="113.6">SDMMC0_D0</text>
<text x="175.8" y="108.5">SDMMC0_CLK</text>
<text x="153.2" y="120">SDMMC0_DET_L</text>
<text x="175.8" y="116.2">SDMMC0_D1</text>
<text x="96.6" y="191.1">SDMMC0_PWR_H</text>
</g>
<g font-size="1.8">
<text x="31.7" y="1.9">5</text>
<text x="90.1" y="1.9">4</text>
<text x="148.5" y="1.9">3</text>
<text x="206.8" y="1.9">2</text>
<text x="265.2" y="1.9">1</text>
<text x=".7" y="29.8">D</text>
<text x="295.1" y="29.8">D</text>
<text x=".7" y="80.9">C</text>
<text x="295.1" y="80.9">C</text>
<text x=".7" y="132.1">B</text>
<text x="295.1" y="132.1">B</text>
<text x=".7" y="183.3">A</text>
<text x="295.1" y="183.3">A</text>
<text x="31.7" y="209.2">5</text>
<text x="90.1" y="209.2">4</text>
<text x="148.5" y="209.2">3</text>
<text x="206.8" y="209.2">2</text>
<text x="265.2" y="209.2">1</text>
</g>
</svg>
